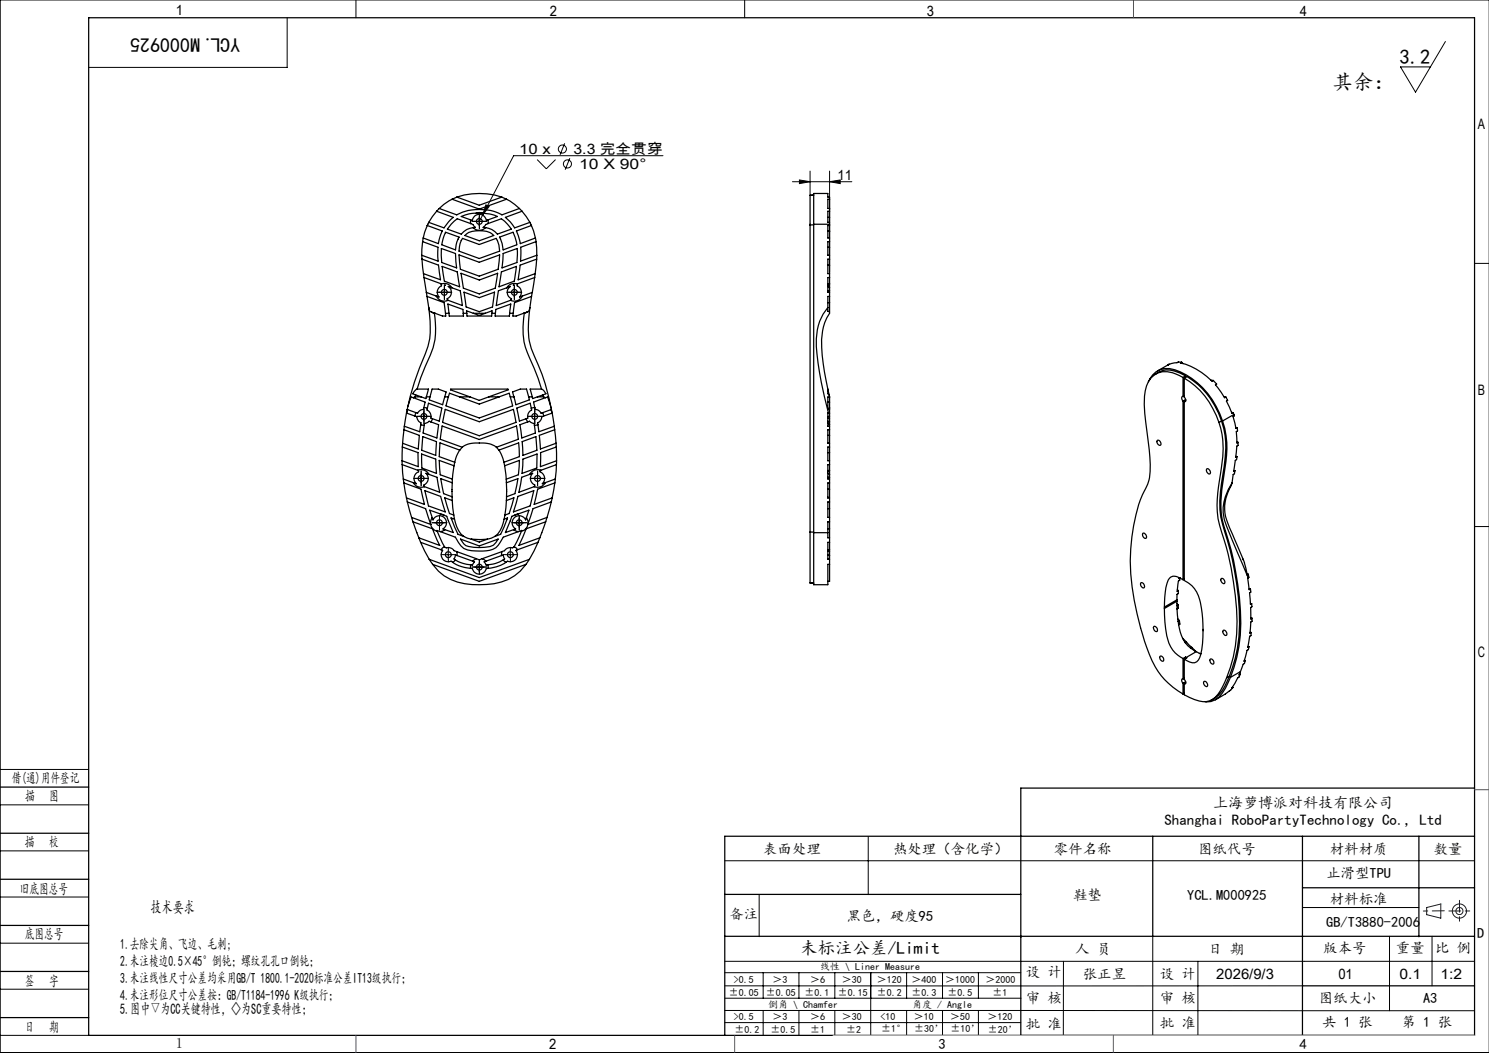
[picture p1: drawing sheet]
<svg xmlns="http://www.w3.org/2000/svg" width="420mm" height="297mm" viewBox="0 0 420 297" stroke-linecap="round" stroke-linejoin="round" font-family="sans-serif">
<g fill="none" stroke="#000" stroke-width=".28">
<path d="M100.4 0v5M210 0v5M420 0h-419.9v297h419.9M81 5v14h-56M407.7 11.7l-8.4 14.3-4.3-7.1h8.5M137.1 57.8l.9 .4-1.9 2.5zM151.5 45l2.6 2.6 2.6-2.6M159.3 40.4l-1.3 3.3M160.7 44.6l-1.3 3.3M187 43.9h-42.1l-8.8 16.8M223.5 51.3h16.8M225.5 50.8l3 .5-3 .5z"/>
<path d="M228.5 48.3v6.8M234 51.3l3-.5v1zM234 48.3v28.4M133.9 62.4h2.6M135.2 61.2v2.5M136.1 60.7l-.9 1.7M415.9 74.3h4.1M124.1 82.4h2.5M125.3 81.2v2.5M143.8 82.4h2.5M145.1 81.2v2.5M118.3 117.4h2.5"/>
<path d="M119.6 116.2v2.5M149.6 117.4h2.5M150.8 116.2v2.5M117.5 134.9h2.5M118.8 133.7v2.5M150.4 134.9h2.5M151.6 133.7v2.5M122.7 147.5h2.5M124 146.2v2.5M125.2 156.5h2.5M126.4 155.2v2.5M133.9 159.9h2.6"/>
<path d="M135.2 158.7v2.5M142.7 156.5h2.5M143.9 155.2v2.5M145.2 147.5h2.5M146.4 146.2v2.5M415.9 148.5h4.1M0 217h25M0 227h25M0 240h25M244.9 236v16.3M0 253h25M204.4 242.8h211.5"/>
<path d="M214.1 252.4v11.8M367.4 256h32.8M0 266h25M0 279h25M204.4 271.1h211.5M204.4 278.1h163M204.4 274.4h83.5M215.3 274.4v7.1M225.4 274.4v7.1M235.5 274.4v7.1M245.6 274.4v17.6M255.7 274.4v7.1"/>
<path d="M265.9 274.4v7.1M276 274.4v7.1M300 271.1l-.1 21M325.2 264.1v27.9M337.9 271.1v20.9M391.9 264.1v21M403.9 264.1v14M0 292h25M204.4 285l211.5 .1M204.4 288.4h83.5M204.5 281.5h83.5M215.3 285v7"/>
<path d="M225.4 285v7M235.5 285v7M255.7 285v7M265.9 285v7M276 285v7M287.9 292h128"/>
<circle cx="158.6" cy="42" r="1.15"/>
<circle cx="160" cy="46.2" r="1.14"/>
</g>
<g fill="none" stroke="#191924" stroke-width=".28">
<path d="M402.4 256l4-1v4l-4-1z"/>
<circle cx="411.7" cy="257" r="1"/>
<circle cx="411.7" cy="257" r="2"/>
</g>
<g fill="none" stroke="#000" stroke-width=".28" stroke-dasharray="30.5 1.3 1.3 1.3">
<path d="M134 62.4h-.9M135.2 61.2v-.8M135.2 63.7v.8M136.5 62.4h.8M124.1 82.4h-.8M125.4 81.2v-.8M125.4 83.7v.8M126.6 82.4h.8M143.8 82.4h-.8M145.1 81.2v-.8M145.1 83.7v.8M146.3 82.4h.9"/>
<path d="M118.3 117.4h-.8M119.6 116.2v-.8M119.6 118.7v.8M120.8 117.4h.9M149.6 117.4h-.8M150.8 116.2v-.8M150.8 118.7v.8M152.1 117.4h.8M117.5 134.9h-.8M118.8 133.7v-.8M118.8 136.2v.8M120 134.9h.9"/>
<path d="M150.4 134.9h-.8M151.6 133.7v-.8M151.6 136.2v.8M152.9 134.9h.8M122.7 147.4h-.8M124 146.2v-.8M124 148.7v.8M125.2 147.4h.8M125.2 156.4h-.8M126.5 155.2v-.8M126.5 157.7v.8M127.7 156.4h.8"/>
<path d="M134 159.9h-.9M135.2 158.7v-.8M136.5 159.9h.8M142.7 156.4h-.8M144 155.2v-.8M144 157.7v.8M145.2 147.4h-.8M145.2 156.4h.8M146.5 146.2v-.8M146.5 148.7v.8M147.7 147.4h.8M135.2 161.2v.8"/>
</g>
<g fill="none" stroke="#000" stroke-width=".35">
<path d="M25 5h390.9v287h-390.9zM123.2 59.6l4.6 1.7-1.3 1.2-1.3 1.8-4.3-1.6M123.2 59.6l-2.3 3.1M123.9 58.8l4.9 1.8a14.1 14.1 0 0 1 12.8 0l4.9-1.8M123.9 58.8l-.7 .8M127.5 56.2l-2.3 1.4-1.3 1.2M127.5 56.2l7.7 2.8 7.7-2.8M128.9 55.6a20.1 20.1 0 0 1 12.6 0M128.9 55.6l6.3 2.3 6.3-2.3M128.9 55.6l-1.4 .6M141.5 55.6l1.4 .6M142.9 56.2l2.3 1.5 1.3 1.1"/>
<path d="M146.5 58.8l.7 .8M147.2 59.6l-4.6 1.7 1.3 1.2 1.3 1.8 4.3-1.6M147.2 59.6l2.3 3.1M228.5 55.1l1-.1zM228.5 55.1v8.4M234 56.2h-.5v2.6h.5M234 59.6h-.5v3.1h.5v.5M119 72v1.1M119 73.1l4.7 1.7 .5 4.1-4.7-1.7M119 73.1l.5 4.1M119.2 68.2l4.3 1.5 .1 4-4.6-1.7M119.2 68.2l-.2 3.8"/>
<path d="M119.4 67.1l-.2 1.1M119.5 77.2l.1 1.1M119.6 78.3l.7 4.2M119.6 78.3l4.9 1.8M120.5 63.6l4.2 1.6-1.1 3.5-4.2-1.6M120.5 63.6l-1.1 3.5M120.9 62.7l-.4 .9M124.5 70.1l4 1.4 .3 4.1-4.2-1.6zM124.7 75.1l4.3 1.6 .6 4.2-4.3-1.6zM125.7 65.5l3.8 1.4a7 7 0 0 0-1 3.6l-3.9-1.5 .4-1.7zM129.5 71.9l5.7 2.1 5.7-2.1-.4 4-5.3 2-5.3-2zM130 77.1l5.2 1.9 5.2-1.9-.7 4.2-4.5 1.6-4.5-1.6z"/>
<path d="M130.5 67.2l4.7 1.8 4.7-1.8 .8 1.9 .2 1.7-5.7 2.1-5.7-2.1a6.3 6.3 0 0 1 1-3.6zM131.1 66.4a5.8 5.8 0 0 1 5.1-1.3 4 4 0 0 1 3.1 1.3l-4.1 1.5zM132.8 62v1.1M132.8 62l.4 .2a2.01 2.01 0 0 1 2-1.8 2.01 2.01 0 0 1 2 1.8l.5-.2M132.8 63.1l-3.8-1.4-1.7 1.5-1.1 1.4 3.9 1.4a4.8 4.8 0 0 1 3.3-1.8M132.8 63.1l.6 .2 .7 .8-.7 .1M133.4 64.2a2.51 2.51 0 0 0 3.6 0M134.3 60.1l.9-.2 .9 .2M134.3 60.1h1.8M134.3 60.1l-2 .2-2.2 .8 2.7 .9M136.1 60.1a10.4 10.4 0 0 1 4.2 1l-2.6 .9M137.6 63.1l3.8-1.4 1.8 1.5 1 1.4-3.9 1.4a4.9 4.9 0 0 0-3.3-1.8"/>
<path d="M137.6 63.1l-.6 .2-.7 .8 .7 .1M137.7 62l-.1 1.1M140.9 66.9l3.8-1.4 .6 1.4 .5 2.1-3.9 1.5-.3-1.8zM141.4 76.7l4.3-1.6-.6 4.2-4.3 1.6zM141.9 71.5l4-1.4-.1 3.9-4.2 1.6zM149.5 62.7l.4 .9M149.9 63.6l-4.2 1.6 1.1 3.5 4.2-1.6M149.9 63.6l1.1 3.5M150.8 78.3l-.7 4.2M150.8 78.3l-4.9 1.8M151 77.2l-.2 1.1M151 67.1l.2 1.1"/>
<path d="M151.2 68.2l-4.3 1.5-.1 4 4.6-1.7M151.2 68.2l.2 3.8M151.4 73.1l-4.7 1.7-.5 4.1 4.8-1.7M151.4 73.1l-.4 4.1M151.4 72v1.1M228.5 63.5v86.6M228.5 63.2v.2M229.5 63.4l-1 .1M229.5 63.2v87M229.5 63.2h4.5M233.5 74.8h.5M233.5 69.7h.5"/>
<path d="M233.5 65.2h.5M233.5 61.3h.5M234 63.2v.4M234 63.6h-.5v3.5h.5v1.1M234 68.2h-.5v3.8h.5v1.1M234 73.1h-.5v4.1h.5v1.1M234 78.3h-.5v4.2h.5v1.1M234 61.3v-5.7h-.5v-1h-4v8.6M234 69.7v2.2M234 65.2v1.9M234 74.8v2.3M234 61.3v1.3"/>
<path d="M234 63.6v1.6M234 68.2v1.5M234 73.1v1.7M234 78.3v1.8l-.5 .5M120.3 82.5l.1 1.1M120.3 82.5l2.7 1M120.4 83.6l4.9 1.8 .4 3M120.4 83.6l.5 3.1M120.9 86.7l.3 1.1 .5 .2M120.9 86.7a24.7 24.7 0 0 1-2.6 17.1l-1.4 4-1.8 6.8M121.7 88l.8 .4M121.7 88l1 .4"/>
<path d="M122.5 88.4a21.6 21.6 0 0 1-2.6 15l-2.2 6.3M122.5 88.4h.2M122.7 88.4l2.1 .7h.9v-.7M123 83.5a2.48 2.48 0 0 0 3.4 1.2M124.5 80.1a2.42 2.42 0 0 1 3 1.1M124.5 80.1v.5a2.01 2.01 0 0 0-.7 3.2l-.8-.3M125.5 80.4h.1M125.5 80.4v.1M125.7 88.4h.9M126.6 88.4l-.3-2.6 4.3 1.5 .1 1.1M126.6 88.4l.1 .7h4v-.7M127.5 81.2l2.3 .8 .6 4.2-4-1.5"/>
<path d="M127.5 81.2l-1.1-.4a1.99 1.99 0 0 1-.3 3.5l.3 .4M130.7 88.4h1M130.9 82.4l4.3 1.6 4.3-1.6-.6 4.2-3.7 1.3-3.7-1.3zM131.7 88.4l-.1-.7 3.6 1.3 1.7-.6M131.7 88.4v.7h7v-.7M133.5 88.4h3.4M136.9 88.4l1.9-.7-.1 .7M138.7 88.4h1M139.7 88.4l.1-1.1 4.3-1.5-.3 2.6M139.7 88.4v.7h4l.1-.7M142.9 81.2l-2.3 .8-.6 4.2 4-1.5M142.9 81.2l1.1-.4a1.99 1.99 0 0 0 .3 3.5l-.3 .4"/>
<path d="M143.8 88.4h.9M144.7 88.4v.7h.9l2.1-.7M144.9 80.5h.1M144.9 80.4v.1M145.9 80.1a2.42 2.42 0 0 0-3 1.1M145.9 80.1v.5a2.06 2.06 0 0 1 .7 3.2l.8-.3M147.4 83.5a2.51 2.51 0 0 1-3.4 1.2M147.7 88.4h.2M147.9 88.4a20.2 20.2 0 0 0 1.4 12.5l2.5 5.8 1 3M148.7 88l-.8 .4M148.7 88l-1 .4M149.5 86.7l-.3 1.1-.5 .2"/>
<path d="M149.5 86.7a23.4 23.4 0 0 0 1.2 13.7 55.9 55.9 0 0 1 4.7 14.7M149.9 83.6l-4.8 1.8-.4 3M149.9 83.6l-.4 3.1M150.1 82.5l-.2 1.1M150.1 82.5l-2.7 1M233.5 86.7a15.8 15.8 0 0 0-3.1 13.1l.4 2.6a115.3 115.3 0 0 0 2.9 14.1M233.5 86.7v1.1l.5 .2v.4a14.8 14.8 0 0 0-2.2 9.6l.4 4.5 1.3 7.2M233.5 80.8l.5 .4M233.5 80h.5M233.5 85.4h.5M233.5 82h.5M234 83.6h-.5v3.1"/>
<path d="M234 80.2v1M234 85.4v2.5M234 81.2v1.2M234 83.6v1.8M114.7 116.5l-.6 3.7M114.7 116.5l2.4 .9M114.9 115.5l-.2 1M114.9 115.5h.1M115 115.5l-.3 1M115 115.5l2.3 .9M116.6 112.2l-.6-.2-1.1 3.5M116.6 112.2l3.3 1.2-.3 1.6"/>
<path d="M117.1 111.9l-.5 .3M117.1 117.4l.5 .1a2.09 2.09 0 0 0 1.1 1.8v.5M117.1 111.9h1.7M117.2 111.4l-.1 .5M117.2 111.4l1.6 .5M117.3 116.4l-.2 1M117.7 109.7l-1.3 1.4 .8 .3M117.7 109.7h3.2l-.6 2.2M118.7 119.8l1 .1M118.7 119.8l-.3 2-4.3-1.6M118.8 111.9l1.3 .5 .2-.5M119.6 115l.9 .1"/>
<path d="M119.6 115l-.1 .5a1.91 1.91 0 0 0-1.7 1.1l-.5-.2M120.3 111.9h1M120.5 115.1l.4-1.4 3.7 1.4-.7 3.7-1.9-.7M120.5 115.1l-.1 .5a2.02 2.02 0 0 1 1.1 2.3l.5 .2M121.3 111.9l-.2 .9 3.7 1.4 .6-2.3M121.3 111.9l.6-2.2h1.7l2.2 .9-.4 1.3M121.5 119l2.2 .8-.5 3.7-3.9-1.4 .4-2.2M121.5 119l-.5-.2-1.3 .6v.5M122 118.1l-.5 .9M125.4 111.9h1.1M125.6 115.5l9.6 3.5 9.6-3.5 .8 3.6-10.4 3.8-10.4-3.8zM126.5 111.9l-.7 2.6 9.4 3.4 9.4-3.4-.7-2.6"/>
<path d="M126.5 111.9l.3-1 2.8 1M129.6 111.9h2.9M129.6 111.9l5.6 2.1 8.4-3.1 .3 1M132.5 111.9l-5.4-1.9v-.3h16.2v.3l-5.4 1.9M132.5 111.9l2.7 1 2.7-1M137.9 111.9h2.9M143.9 111.9h1.1M145 111.9l.5 2.3 3.8-1.4-.2-.9M145 111.9l-.4-1.3 2.2-.9h1.7l.6 2.2M148.4 118.1l.5 .9M148.9 119l-2.3 .8 .6 3.7 3.8-1.4-.3-2.2M148.9 119l.5-.2 1.3 .6v.5"/>
<path d="M149.1 111.9h1M149.9 115.1l-.4-1.4-3.7 1.4 .7 3.7 1.9-.7M149.9 115.1l.1 .5a2.02 2.02 0 0 0-1.1 2.3l-.5 .2M150.1 111.9l.1 .5 1.4-.5M150.8 115l-.9 .1M150.8 115l.2 .5a1.91 1.91 0 0 1 1.6 1.1l.5-.2M151.6 111.9h1.7M151.7 119.8l-1 .1M151.7 119.8l.3 2 4.4-1.6M152.8 109.7l.6 .5 .6 .9-.8 .3M152.8 109.7h-3.3l.6 2.2M153.1 116.4l.2 1"/>
<path d="M153.2 111.4l.1 .5M153.2 111.4l-1.6 .5M153.3 111.9l.5 .3M153.3 117.4l-.5 .1a2.09 2.09 0 0 1-1.1 1.8v.5M153.8 112.2l.6-.2 1.1 3.5M153.8 112.2l-3.3 1.2 .3 1.6M155.4 115.5l.3 1-2.4 .9M155.4 115.5l-2.3 .9M155.5 115.5l.9 4.7M155.5 115.5h-.1M233.5 109.7v1.4l.4 .3 .1 .5M233.5 117.9l.5 .2v.9"/>
<path d="M233.5 113.4h.5M233.5 118.8l.5 .2M233.5 119.3l.5 .5M233.5 109.7l.5 2.2M233.7 116.5h-.2v3.7h.5v1M233.7 116.5h.3M234 111.9v.3M234 112.2l-.5-.2v3.5h.5v1.9l-.5 .1M234 115l-.4 .5M234 112.2v2.8M234 115.1v.4M234 117.4v.6"/>
<path d="M234 119v1.2M234 115l-.5 .5M324.1 107.4a5.5 5.5 0 0 1 7.3-3.1 22.3 22.3 0 0 1 13.4 14.4M325.7 105.7a6.1 6.1 0 0 1 7.1-.5l1.6 .8M333.3 102.2l-.9-.1-3 .8 .4-.2-3.3 1.9M333.3 102.2l-.3 .2a18.6 18.6 0 0 1 8.9 5.1l.3-.2M333.3 102.2l.4 .3M333.7 106.5a8.5 8.5 0 0 0-7-1.3 7 7 0 0 0-3.9 6.5 96.5 96.5 0 0 0 1.4 15.2 21.3 21.3 0 0 1-.5 9.6l-1.5 3.1a42.1 42.1 0 0 0-3.3 15.2 74.1 74.1 0 0 0 4.6 27.8 21.4 21.4 0 0 0 10.2 13.2M333.7 111.8a.71 .71 0 0 0-.4 .7 .71 .71 0 0 0 .4 .6M333.7 106.5v5.3M333.7 113.1v50.4M334 106.7l.8-.5a22.1 22.1 0 0 1 9.8 12.5"/>
<path d="M334 106.7a22.1 22.1 0 0 1 9.8 12.4M334 113.3v50.4a9.1 9.1 0 0 1 4.9 7.8 36 36 0 0 1-.5 14 2.12 2.12 0 0 1-3.6 .9l-.8-.5M334 106.7v5.3a.66 .66 0 0 1 .5 .7 .66 .66 0 0 1-.5 .6M334 111.7l-.3 .1M334.4 106l-.7 .5M334.4 106v.4M334.4 112.7v.4M334.4 112.7h.1M334.4 112.7l-.7 .4M334.4 113.1l-.4 .2M341.5 107.2l.7 .1M342.2 107.3l1 1-.4 .2 2.6 3.7 .4-.2"/>
<path d="M343.8 119.1a27.8 27.8 0 0 1 .4 14.7 33.7 33.7 0 0 0-.2 14.4 86 86 0 0 1 4.8 30.6 38.4 38.4 0 0 1-2.8 12.3M344.6 118.7a25.3 25.3 0 0 1 .7 12.8l-.4 2.5a29.5 29.5 0 0 0 .6 16.2 83.8 83.8 0 0 1 4 29.4 38.8 38.8 0 0 1-2.8 11.1M344.6 118.7l-.8 .4M344.8 118.7a25.3 25.3 0 0 1 .7 13.2 51.7 51.7 0 0 0-1 12.9l.3 1.9a90.6 90.6 0 0 1 5 32.5 40.5 40.5 0 0 1-2.7 11.9M345.2 111.9l.6 .1M345.8 112l.5 .9-.4 .2 1.6 3.5 .3-.2M347.4 116.3l.4 .1M347.8 116.4l.3 .5M348.1 116.9l.1 .4-.4 .2 .8 3.3 .4-.2M348.1 116.9l-3.3 1.8M113.4 130l.1 1.1M113.5 131.1l.3 4"/>
<path d="M113.5 131.1l4.3 1.5M113.5 126.1l4.4 1.6 .1 3.9-4.6-1.6M113.5 126.1l-.1 3.9M113.6 125l-.1 1.1M113.8 135.1l.1 1.1M113.8 135.1l2.8 1M113.9 136.2l4.8 1.8 1 4.3-5-1.9M113.9 136.2l.8 4.2M113.9 121.2l-.3 3.8M113.9 121.2l4.4 1.6-.3 3.8-4.4-1.6M114.1 120.2l-.2 1M116.6 136.1a2.55 2.55 0 0 0 3.1 1.2"/>
<path d="M117.8 132.6a2.52 2.52 0 0 1 3.2 1.2M117.8 132.6l.2 .1 .1 .4a2.02 2.02 0 0 0-.7 3.4l-.8-.4M118.9 128.1l4 1.4 .2 4-4.1-1.5zM119.2 123.2l3.9 1.4-.2 3.8-3.9-1.4zM119.8 138.4l4.5 1.6 1.3 4.4-4.7-1.7zM121 133.8l2.3 .8 .7 4.2-4.3-1.5M121 133.8l-.8-.3a2.01 2.01 0 0 1-.6 3.3l.1 .5M127.6 136.2l-3.3-1.2 .8 4.2 2.4 .9M127.6 136.2l-.1 3.9M127.6 135.1v1.1M128.1 131.4l-4.2-1.5 .3 4 3.4 1.2M128.1 131.4l-.5 3.7"/>
<path d="M128.3 130.4l-.2 1M129.7 127l-5.6-2.1-.2 3.9 4.4 1.6M129.7 127l-.9 1.7-.5 1.7M130.4 126.1l-6.2-2.2 .5-3.7 10.5 3.8 10.5-3.8 .5 3.7-6.2 2.2M130.4 126.1a9.7 9.7 0 0 1 7-1l1.1 .2 1.5 .8M130.4 126.1l-.7 .9M140 126.1l.7 .9M140.7 127l5.6-2.1 .2 3.9-4.4 1.6M140.7 127l.9 1.7 .5 1.7M142.1 130.4l.2 1M142.3 131.4l4.2-1.5-.3 4-3.4 1.2M142.3 131.4l.5 3.7"/>
<path d="M142.8 135.1l.1 5M142.8 136.2l3.3-1.2-.9 4.2-2.3 .9M147.3 124.6l3.9-1.4 .2 3.8-3.9 1.4zM147.5 129.5l4-1.4-.1 3.9-4.2 1.5zM149.4 133.8l-2.3 .8-.7 4.2 4.3-1.5M149.4 133.8l.8-.3a2.01 2.01 0 0 0 .6 3.3l-.1 .5M152.6 132.6a2.52 2.52 0 0 0-3.2 1.2M152.6 132.6l-.2 .1-.1 .4a2.02 2.02 0 0 1 .7 3.4l.8-.4M153.8 136.1a2.49 2.49 0 0 1-3.1 1.2M156.4 120.2l.1 1M156.5 121.2l-4.4 1.6 .3 3.8 4.4-1.6M156.5 121.2l.3 3.8"/>
<path d="M156.5 136.2l-4.8 1.8-1 4.3 5.1-1.9M156.5 136.2l-.7 4.2M156.6 135.1l-.1 1.1M156.6 135.1l-2.8 1M156.8 125l.1 1.1M156.9 126.1l-4.4 1.6-.1 3.9 4.6-1.6M156.9 126.1l.1 3.9M157 131.1l-.4 4M157 131.1l-4.4 1.5M157 130v1.1M233.5 125h.5v1.1M233.5 133.5l.5 .3"/>
<path d="M233.5 125h.1M233.5 132.7h.4M233.5 127.7h.5M233.5 138h.5M233.5 122.8h.5M233.5 134.6h.5M233.9 132.7l-.4 .4M234 121.2h-.5v3.8M234 126.1h-.5v3.9h.5v1.1M234 131.1h-.5v4h.5v1.1M234 136.2h-.5v4.2M234 132.6v1.2"/>
<path d="M234 127.7v2.2M234 138v2.3M234 121.2v3.8M234 126.1v1.6M234 131.1v1.5M234 133.8v1.2M234 136.2v1.8M234 132.6l-.1 .1M326.5 124.2a.93 .93 0 0 1 .8 1.4 .93 .93 0 0 1-.8-1.4zM340.4 132.2a.97 .97 0 0 1 .9 1.5 .97 .97 0 0 1-.9-1.5zM347.5 136.2l-.2 .7a11.7 11.7 0 0 0-.5 11.9l3.9 9.1M347.5 136.2a12.6 12.6 0 0 0-1.5 12.3l6.1 14.5"/>
<path d="M348 132.7l.3 .1M348.3 132.8l-.1 .8-.4 .2-.3 2.4M348.6 120.6h.4M348.6 128.7l.3 .1M348.9 124.7l.3 .1M348.9 128.8l-.1 .8-.4 .3-.4 3.1 .3-.2M349 120.6l.1 .9-.4 .2 .2 3.3 .3-.2M349.2 124.8v.8l-.3 .2-.4 3.2 .4-.2M114.7 140.4l.2 1.2M114.9 141.6l5.2 1.9 1.4 4.3M114.9 141.6l1.2 4.3M116.1 145.9l.4 1.3"/>
<path d="M116.1 145.9l5.4 2M116.5 147.2l5.5 2 2 4.6-5.9-2.1M116.5 147.2l2.1 5.8M118.6 153l6.2 2.2a2.08 2.08 0 0 0 .1 2.4 2.08 2.08 0 0 0 2.3 .7l.5 .3M118.6 153l2.5 4.8M121.1 157.8l.9 1.4M121.1 157.8l14.1 5.1 14.1-5.1M121.5 147.8v.1M121.5 147.9a2.5 2.5 0 0 0 1.8 2M121.5 147.9h.1M121.9 146l-.3 .6-.1 1.2M122 159.2a14.5 14.5 0 0 0 13.2 5.7 15.1 15.1 0 0 0 13.2-5.7"/>
<path d="M122 159.2l13.2 4.8 13.2-4.8M123.3 149.9l-.1-.3 .9 .3M123.3 149.9l2.1 4.3M124.1 149.9l4.3 1.6a5.5 5.5 0 0 0 4.6 3.8l3.2 .1a4.9 4.9 0 0 0 4.9-2.4l.9-1.5 4.3-1.6M124.2 145l1.2 .4M124.2 145l-3-1.1 .9 2.7a2 2 0 0 1 3.2-.6 2 2 0 0 1-.3 3.2l.5 .2M125.4 154.2l-1 .8M125.4 145.4l.6 .2 1.8 4.6-2.3-.8M125.4 154.2l.3 .2a2.42 2.42 0 0 1 2.4 .9l.7 .3M125.5 149.4l-1.4 .5M127.5 140.1l.1 1.1M127.6 141.2l-2.2-.8 1.4 4.4 1.2 .5"/>
<path d="M127.6 141.2l.4 4.1M127.7 158.6l1.8 1 3.2 .7M128 145.3l.2 1.1M128.2 146.4l-1-.3 2 4.6 1.6 .6M128.2 146.4a8.2 8.2 0 0 0 2.6 4.9M128.4 157.9l-.3-.2 .3-1.2 5.4 2-.5 .9-.5-.1M128.4 157.9l-.7 .7M128.4 157.9l2.3 1 2.1 .4M128.8 155.6l.1 1.1M128.8 155.6l5.6 2M129.9 152l5.3 2 5.3-2a4 4 0 0 1-3.8 2.4 12.5 12.5 0 0 1-5.3-.5zM130.8 151.3l4.4 1.6 2.3-.8"/>
<path d="M132.8 159.3l-.1 1M133 152.1h4.5M134.4 157.6l-1.1 .7M134.4 157.6l.8 .3 .8-.3M136 157.6l1.1 .7M137.1 158.3l-.5 .2 .5 .9 .5-.1M137.6 159.3l.1 1M139.6 151.3l-2.1 .8M141.5 156.7l.5-.2 .3 1.2-.3 .2M141.5 156.7l-4.4 1.6M141.6 155.6l-.1 1.1M141.6 155.6l-5.6 2"/>
<path d="M142 157.9l.7 .7M142 157.9l-.1 .1a8.9 8.9 0 0 1-4.3 1.3M142.2 146.4l1-.3-2 4.6-1.6 .6M142.2 146.4a8 8 0 0 1-2.6 4.9M142.4 145.3l-.2 1.1M142.7 158.6l-2.7 1.3-2.3 .4M142.8 141.2l2.2-.8-1.4 4.4-1.2 .5M142.8 141.2l-.4 4.1M142.9 140.1l-.1 1.1M144.9 149.4l1.4 .5M145 154.2l1 .8M145 145.4l-.6 .2-1.8 4.6 2.3-.8"/>
<path d="M145 154.2l-.5 .3a2.05 2.05 0 0 0-2.2 .8l-.7 .3M146 155l-.4 .2a2.08 2.08 0 0 1-.1 2.4 2.08 2.08 0 0 1-2.3 .7l-.5 .3M146.1 140l4.5-1.6-1.1 4.3-4.7 1.7zM146.2 145l3-1.1-.9 2.7a2 2 0 0 0-3.2-.6 2 2 0 0 0 .4 3.2l-.6 .2M146.2 145l-1.2 .4M147.1 149.9l.1-.3-.9 .3M147.1 149.9l-2.1 4.3M148.5 146l.4 1.1v.7M148.9 147.9a2.5 2.5 0 0 1-1.8 2M148.9 147.8v.1M149.3 157.8l-.9 1.4M151.8 153l-2.5 4.8"/>
<path d="M151.8 153l-5.8 2M152.3 151.7l-.5 1.3M153.9 147.2l-5.5 2-2 4.6 5.9-2.1M153.9 147.2l-1.6 4.5M154.3 145.9l-.4 1.3M154.3 145.9l-5.4 2M155.5 141.6l-5.1 1.9-1.5 4.3M155.5 141.6l-1.2 4.3M155.8 140.4l-.3 1.2M228.5 150.1h1M228.5 150.1v14.3M229.5 150.2v14.7h4v-5.7h.5"/>
<path d="M229.5 150.2h4M233.5 140.4h.5v1.2M233.5 155.3a.97 .97 0 0 1 .5 1.3v.1M233.5 150.2v1.5h.5v3.3M233.5 140.1v.3M233.5 143.5h.5M233.5 149.2h.5M233.5 155.2h.1M233.5 156.5l.5 .2M233.5 157.7l.2 .1M233.6 155.2l-.1 .1M234 141.6h-.5v4.3h.5v1.3"/>
<path d="M234 147.2h-.5v3M234 153h-.5v4.8h.5v6.2h-.5M234 143.5v2.4M234 149.2v2.4M234 155.1v.3h-.3M234 141.6v1.9M234 147.2v2M234 156.7v1M234 155l-.4 .2M322.4 150.4a.97 .97 0 0 1 .9 1.4 .97 .97 0 0 1-.9-1.4zM350.7 157.9h.1M350.7 157.9l1.1 4.3 .3-.2"/>
<path d="M132.7 160.3l.5 .1a2.01 2.01 0 0 0 2 1.5 2.01 2.01 0 0 0 2-1.5l.5-.1M228.5 164.4l1 .1zM321.8 164.4a.87 .87 0 0 1 .9 .5 .87 .87 0 0 1-.2 .9l-.7-.5-.1-.6zM325.5 176.7a.97 .97 0 0 1 .9 1.4 .97 .97 0 0 1-.9-1.4zM328.4 171.6l.2 3.8a13.9 13.9 0 0 0 2.9 8.7l2.2 1.6M328.4 171.2v.4M332 169.2l-3.6 2M332 169.6l-3.6 2M332 169.6v1.2M332 169.2v.4M332 170.2l.4 .4M332 170.8v.9"/>
<path d="M332 171.7l.3 3.5M332.1 166.3l.3 .3M332.2 174.6l.5 .4M332.3 175.2l.2 1M332.4 170.6l-.4 .2M332.4 170.6v.9l-.4 .2M332.4 166.6v.8l-.4 .2v1.6M332.5 176.2l.2 1.1a10.6 10.6 0 0 0 1.6 4M332.6 162.9l-.1 .3 .3-.2M332.7 175l-.4 .2M332.7 175l.1 1-.3 .2M332.9 163l-.2 .7-.3 .2-.4 2.9 .4-.2"/>
<path d="M333.6 180l1.1 1.1M333.7 163.5a3.4 3.4 0 0 0-3.5-.7l-.7 .8-.6 2.1-.5 5.5M334 163.3l-.3 .2M344.4 163.3a.79 .79 0 0 1 .9 .3 .79 .79 0 0 1-.1 1l-.7-.5zM344.9 177.9a.83 .83 0 0 1 1 .3 .83 .83 0 0 1 0 1l-.6-.2-.4-.6zM351.8 161.9l.3 .1M352.1 163l-.2 .1 .5 3.2 .3-.2M352.1 162l.2 .8-.2 .2M352.3 166.1h.4M352.6 178.4h.3M352.7 166.1l.1 .9-.3 .2 .2 3.3 .4-.2M352.7 170.2l.4 .1"/>
<path d="M352.8 174.3l.4 .1M352.9 178.4l-.1 .9-.3 .2-.5 3.1 .3-.2M353.1 170.3v.8l-.3 .2v3.3l.4-.2M353.2 174.4v.8l-.4 .2-.2 3.2 .3-.2M327.3 185.1a.82 .82 0 0 1 .8 .4 .82 .82 0 0 1-.2 1l-.6-.5-.2-.6zM333.7 191.4a.69 .69 0 0 0-.4 .7 .69 .69 0 0 0 .4 .6M333.7 185.7v5.7M333.7 192.7v3.1M334 185.9v5.8a.66 .66 0 0 1 .5 .6 .66 .66 0 0 1-.5 .6M334 195.6l-.3 .2M334 191.2l-.3 .2M334.3 181.3l1.5 1.5"/>
<path d="M334.4 185.3v.4M334.4 192.3v.4M334.4 192.3v.1M334.4 185.3l.4 .3-.8 .3M334.4 185.3l-.7 .4M334.4 192.3l-.7 .4M334.4 192.7l-.4 .2M334.7 181.1l1.5 1.5M334.7 181.1l-.4 .2M335.8 182.8l1.6 1M336.2 182.6l-.4 .2M336.2 182.6l1.1 1.2"/>
<path d="M337.4 183.8l-2.8 1.7M337.4 183.8l1.3 .7M338.3 184.3l.4 .1M339.7 192.2a.97 .97 0 0 1 .8 1.4 .97 .97 0 0 1-.8-1.4zM341.4 185.9a.82 .82 0 0 1 .9 .5 .82 .82 0 0 1-.2 .9l-.7-.5-.2-.6zM346 191.1l-.5 1.3a8.8 8.8 0 0 1-4.4 5.3 9.2 9.2 0 0 1-7.1-1.7v-3.1M346.7 190.7a11.1 11.1 0 0 1-4.4 6.4l-.7 .4M346.7 190.7l-.7 .4M347.1 191.1a16.6 16.6 0 0 1-3.2 5.5 4.4 4.4 0 0 1-4 1.3M347.6 193.9h.2M347.8 193.9a15.1 15.1 0 0 1-5 3.5M349.6 190.1l.2 .1"/>
<path d="M349.8 190.2l-2.4 3.9 .4-.2M349.9 189.4l-2.8 1.7M349.9 189.4l-.4 1 .3-.2M351 186.3h.3M351.3 186.3l-1.4 3.1M352 182.3l.3 .1M352.3 182.4l-.2 .8-.3 .2-.9 3.1 .4-.2M0 222h25M0 235h25M325.2 235.9v28.2M367.4 235.9v56.1M400.2 235.9v28.3"/>
<path d="M415.9 235.9h-211.5v56.1M415.9 222.3h-128v69.7M0 248h25M204.4 252.3h83.5M367.4 250.4h48.5M0 261h25M0 274h25M204.4 264.1h211.5M367.4 278.1h48.5M0 287h25"/>
<circle cx="135.2" cy="62.5" r=".82"/>
<circle cx="125.3" cy="82.5" r=".82"/>
<circle cx="145.1" cy="82.5" r=".83"/>
<circle cx="119.6" cy="117.5" r=".83"/>
<circle cx="150.8" cy="117.5" r=".82"/>
<circle cx="118.8" cy="135" r=".82"/>
<circle cx="151.6" cy="135" r=".82"/>
<circle cx="124" cy="147.4" r=".82"/>
<circle cx="126.5" cy="156.4" r=".83"/>
<circle cx="135.2" cy="160" r=".82"/>
<circle cx="144" cy="156.4" r=".82"/>
<circle cx="146.5" cy="147.4" r=".83"/>
</g>
<path d="M407.4 256.9l-5.9 .1M408.7 256.9h6M411.7 253.9v6" fill="none" stroke="#191924" stroke-width=".28" stroke-dasharray="6.3 1.3 1.3 1.3" stroke-dashoffset="3"/>
<path d="M235 292h180.9" fill="none" stroke="#c0c0c0" stroke-width=".28"/>
<path d="M319.7 0v5M415.9 222.7h4.1M100.4 292v5M207.2 292v5M314 292v5" fill="none" stroke="#00f" stroke-width=".28"/>
<path d="M406.4 255h.1" fill="none" stroke="#0ff" stroke-width=".28"/>
<g fill="#000">
<path d="M137.1 57.8l.9 .4-1.9 2.5z"/>
<path d="M225.5 50.8l3 .5-3 .5zM234 51.3l3-.5v1z"/>
</g>
<g font-size="5.8">
<text x="394.8" y="18">3.2</text>
<text x="375.9" y="25.2">其余：</text>
</g>
<text font-size="5.6" x="67.7" y="10.6" transform="rotate(-180 67.7 10.6)">YCL.M000925</text>
<text font-size="4.9" x="225.7" y="269">未标注公差/Limit</text>
<text font-size="4.7" x="42.5" y="257.5">技术要求</text>
<g font-size="4.2">
<text x="342.2" y="227.9">上海萝博派对科技有限公司</text>
<text x="328.5" y="232.8">Shanghai RoboPartyTechnology Co., Ltd</text>
<text x="33.9" y="286.1">5.图中▽为CC关键特性，◇为SC重要特性；</text>
</g>
<g font-size="4.1">
<text x="49.6" y="4.3">1</text>
<text x="155.1" y="4.6">2</text>
<text x="261.4" y="4.6">3</text>
<text x="366.6" y="4.6">4</text>
<text x="416.9" y="36.3">A</text>
<text x="146.5" y="43.5">10 x</text>
<text x="161.8" y="43.5">3.3 完全贯穿</text>
<text x="163.3" y="47.7">10 X 90°</text>
<text x="236.2" y="50.7">11</text>
<text x="416.9" y="111.3">B</text>
<text x="416.9" y="185.3">C</text>
<text x="3.3" y="220.9">借(通)用件登记</text>
<text x="7.1" y="226">描</text>
<text x="13.9" y="226">图</text>
<text x="7" y="238.9">描</text>
<text x="13.8" y="238.9">校</text>
<text x="215.3" y="240.8">表面处理</text>
<text x="251.9" y="240.8">热处理（含化学）</text>
<text x="297.3" y="240.8">零件名称</text>
<text x="337.9" y="240.8">图纸代号</text>
<text x="375.1" y="240.8">材料材质</text>
<text x="404.4" y="240.8">数量</text>
<text x="374.1" y="247.7">止滑型TPU</text>
<text x="5.6" y="252">旧底图总号</text>
<text x="302.7" y="253.7">鞋垫</text>
<text x="334.9" y="253.7">YCL.M000925</text>
<text x="375.1" y="254.9">材料标准</text>
<text x="205.7" y="259.3">备注</text>
<text x="238.8" y="259.7">黑色，硬度95</text>
<text x="374.1" y="261.4">GB/T3880-2006</text>
<text x="7" y="265">底图总号</text>
<text x="33.9" y="267.6">1.去除尖角、飞边、毛刺;</text>
<text x="303.3" y="269">人 员</text>
<text x="340.8" y="269">日 期</text>
<text x="373.2" y="268.7">版本号</text>
<text x="393.7" y="268.7">重量</text>
<text x="404.8" y="268.7">比 例</text>
<text x="416.7" y="264.6">D</text>
<text x="33.9" y="272.4">2.未注棱边0.5×45°倒钝；螺纹孔孔口倒钝；</text>
<text x="289.3" y="275.5">设 计</text>
<text x="7" y="278">签</text>
<text x="13.8" y="278">字</text>
<text x="33.9" y="277.2">3.未注线性尺寸公差均采用GB/T 1800.1-2020标准公差IT13级执行；</text>
<text x="33.9" y="281.9">4.未注形位尺寸公差按：GB/T1184-1996 K级执行；</text>
<text x="305.4" y="276">张正昱</text>
<text x="327.2" y="276">设 计</text>
<text x="343.1" y="276">2026/9/3</text>
<text x="377.5" y="276">01</text>
<text x="394.8" y="276">0.1</text>
<text x="406.3" y="276">1:2</text>
<text x="289.3" y="283">审 核</text>
<text x="327.2" y="282.9">审 核</text>
<text x="372" y="283">图纸大小</text>
<text x="401.4" y="283">A3</text>
<text x="7" y="291">日</text>
<text x="13.8" y="291">期</text>
<text x="289.3" y="290.1">批 准</text>
<text x="327.2" y="290">批 准</text>
<text x="373" y="289.8">共 1 张</text>
<text x="395.4" y="289.8">第 1 张</text>
<text x="49.6" y="295.6">1</text>
<text x="154.9" y="296">2</text>
<text x="264.7" y="296">3</text>
<text x="366.6" y="296">4</text>
</g>
<g font-size="2.8">
<text x="231.3" y="273.6">线性 \ Liner Measure</text>
<text x="205.6" y="280.8">±0.05</text>
<text x="207" y="277.2">&gt;0.5</text>
<text x="216" y="280.8">±0.05</text>
<text x="217.9" y="277.2">＞3</text>
<text x="227" y="280.8">±0.1</text>
<text x="228.5" y="277.2">＞6</text>
<text x="236.3" y="280.8">±0.15</text>
<text x="237.5" y="277.2">＞30</text>
<text x="247.4" y="277.2">＞120</text>
<text x="247.4" y="280.8">±0.2</text>
<text x="257.1" y="277.2">＞400</text>
<text x="257.1" y="280.8">±0.3</text>
<text x="266.6" y="277.2">＞1000</text>
<text x="267.3" y="280.8">±0.5</text>
<text x="278" y="277.2">＞2000</text>
<text x="279.9" y="280.8">±1</text>
<text x="207" y="287.8">&gt;0.5</text>
<text x="216.6" y="284.3">倒角 \ Chamfer</text>
<text x="217.9" y="287.8">＞3</text>
<text x="228.5" y="287.8">＞6</text>
<text x="237.5" y="287.8">＞30</text>
<text x="248.4" y="287.8">&lt;10</text>
<text x="257.3" y="284.3">角度 / Angle</text>
<text x="257.8" y="287.8">＞10</text>
<text x="268" y="287.8">＞50</text>
<text x="278.5" y="287.8">＞120</text>
<text x="207.1" y="291.3">±0.2</text>
<text x="217.3" y="291.3">±0.5</text>
<text x="228.5" y="291.3">±1</text>
<text x="238.7" y="291.3">±2</text>
<text x="248.6" y="291.1">±1°</text>
<text x="257.8" y="291.1">±30’</text>
<text x="268.1" y="291.1">±10’</text>
<text x="278.6" y="291.2">±20’</text>
</g>
</svg>
